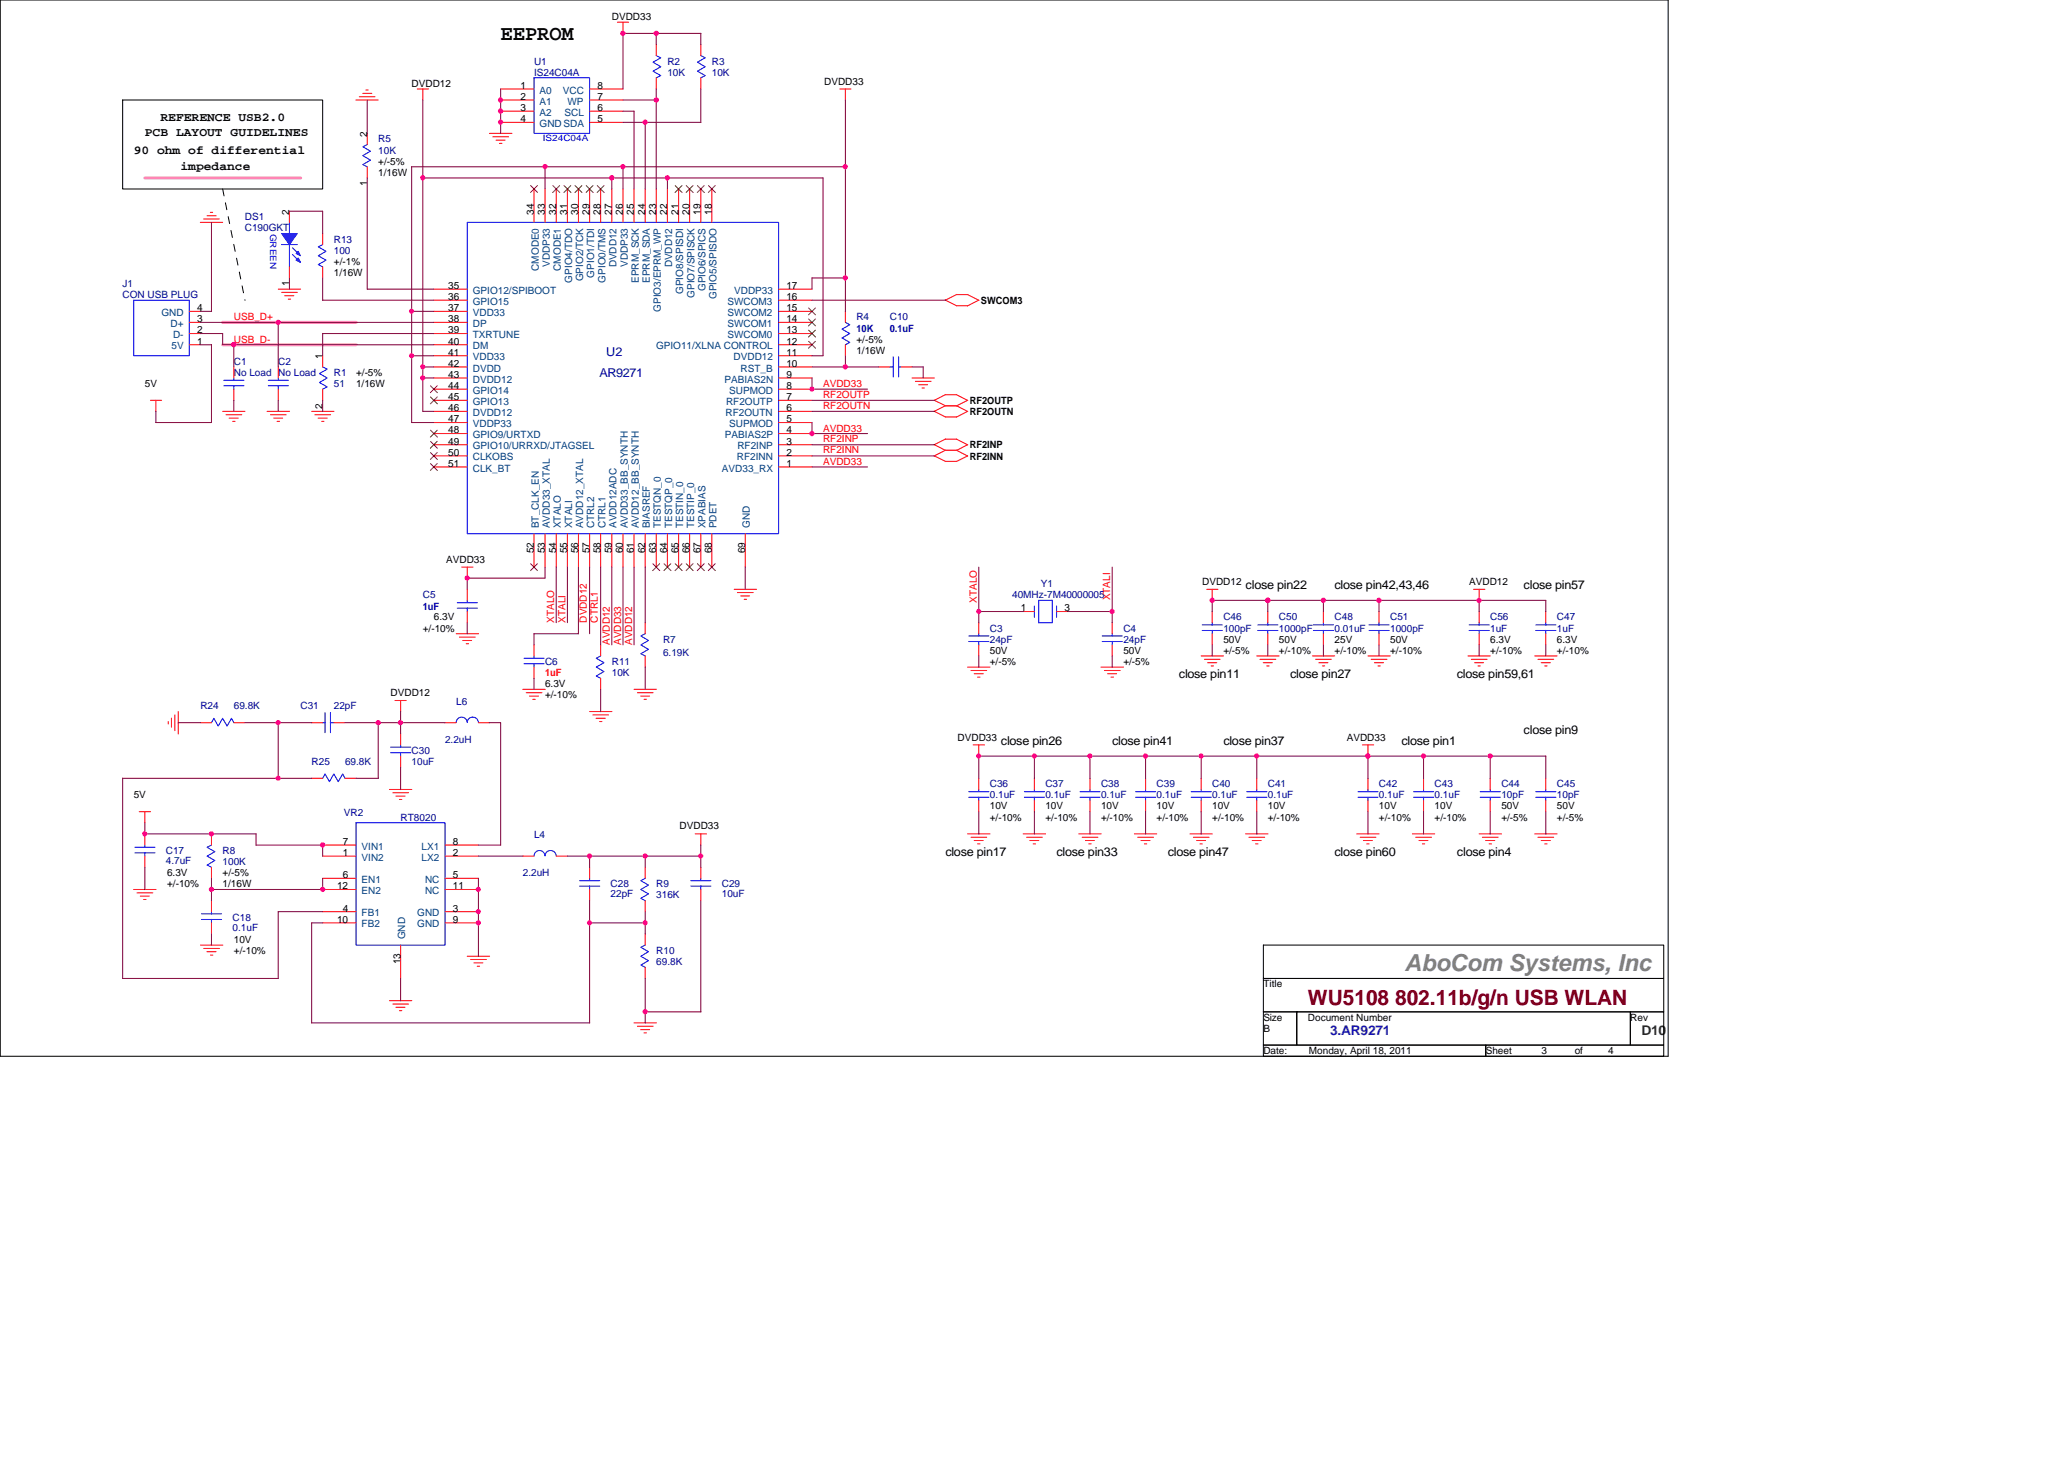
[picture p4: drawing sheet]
<svg xmlns="http://www.w3.org/2000/svg" width="297mm" height="210mm" viewBox="0 0 297 210" stroke-linecap="round" stroke-linejoin="round" font-family="sans-serif">
<path d="M0 0h240.1v152h-240.1zM17.6 14.4h28.8v12.8h-28.8zM181.8 136h57.6v4.8h-57.6zM181.8 140.8h57.6v4.8h-57.6zM181.8 145.6h4.8v4.8h-4.8zM181.8 150.4h32v1.6h-32zM186.6 145.6h48v4.8h-48zM213.8 150.4h25.6v1.6h-25.6zM234.6 145.6h4.8v4.8h-4.8z" fill="none" stroke="#000" stroke-width=".15"/>
<path d="M20.8 25.6h22.5M32 46.4h19.3M32 49.6h19.3" fill="none" stroke="#ff80ff" stroke-width=".47"/>
<path d="M32 27.2l3.3 16" fill="none" stroke="#000" stroke-width=".14" stroke-dasharray="1 1 1 1 1 1 1 1"/>
<g fill="none" stroke="#f00" stroke-width=".15">
<path d="M51.2 14.4h3.2M51.7 13.9h2.3M52.2 13.4h1.3M52.7 13h.3M52.8 19.2v1.6M60 12.8h1.7M60.9 12.8v1.6M70.4 19.2h3.3M70.9 19.7h2.3M72 12.8h4.9M72 14.4h4.9M72 16h4.9"/>
<path d="M72 17.6h4.9M84.9 12.8h4.8M84.9 14.4h4.8M84.9 16h4.8M84.9 17.6h4.8M88.9 3.2h1.6M89.7 3.2v1.6M94.4 6.4v1.6M94.4 11.2v1.6M100.9 6.4v1.6M100.9 11.2v1.6M120.9 12.8h1.6"/>
<path d="M121.7 12.8v1.6M28.8 32h3.2M29.3 31.5h2.3M29.8 31.1h1.3M30.3 30.6h.3M41.7 30.4v1.6M41.7 38.4v1.6M46.4 33.6v1.6M46.4 38.4v1.6M52.8 24v1.6M71.4 20.2h1.3M71.9 20.6h.3"/>
<path d="M76.9 27.2v4.8M78.4 27.2v4.8M80 27.2v4.8M81.7 27.2v4.8M83.2 27.2v4.8M84.9 27.2v4.8M86.4 27.2v4.8M88.1 27.2v4.8M89.7 27.2v4.8M91.2 27.2v4.8M92.9 27.2v4.8M94.4 27.2v4.8"/>
<path d="M96.1 27.2v4.8M97.7 27.2v4.8M99.2 27.2v4.8M100.9 27.2v4.8M102.4 27.2v4.8M21.7 57.6h1.6M22.4 57.6v1.6M27.2 49.6h1.6M27.2 48h1.6M27.2 46.4h1.6M27.2 44.8h1.6M32 59.2h3.3"/>
<path d="M32.5 59.7h2.3M33.7 52.8v1.6M33.7 56v1.6M38.4 59.2h3.3M38.9 59.7h2.3M40 41.6h3.3M40 52.8v1.6M40 56v1.6M40.5 42.1h2.3M41 42.6h1.3M41.5 43.1h.3M44.8 59.2h3.3"/>
<path d="M45.3 59.7h2.3M46.4 51.2v1.6M46.4 56v1.6M62.4 57.6h4.8M62.4 59.2h4.8M62.4 41.6h4.8M62.4 54.4h4.8M62.4 52.8h4.8M62.4 49.6h4.8M62.4 48h4.8M62.4 46.4h4.8M62.4 44.8h4.8"/>
<path d="M62.4 56h4.8M62.4 51.2h4.8M62.4 43.2h4.8M112.1 57.6h4.8M112.1 59.2h4.8M112.1 41.6h4.8M112.1 54.4h4.8M112.1 52.8h4.8M112.1 49.6h4.8M112.1 48h4.8M112.1 46.4h4.8M112.1 44.8h4.8"/>
<path d="M112.1 56h4.8M112.1 51.2h4.8M112.1 43.2h4.8M121.7 44.8v1.6M121.7 49.6v1.6M126.4 52.8h1.7M129.7 52.8h1.6M131.3 54.4h3.2M131.7 54.9h2.3M132.2 55.4h1.3M132.7 55.8h.3M134.4 59.2l1.7 .8"/>
<path d="M134.4 57.6l1.7 .8-1.7 .8M136 43.2l1.6 .8h1.7M136 58.4h1.7M136.1 56.8h1.6M136.1 56.8l-1.7 .8M137.7 58.4l1.6 .8M137.7 42.4h1.6M137.7 56.8l1.6 .8M137.7 42.4l-1.6 .8M139.3 59.2l-1.7 .8h-1.6M139.3 42.4l1.6 .8M139.3 57.6l-1.7 .8"/>
<path d="M140.9 43.2l-1.7 .8M33 60.2h1.3M33.5 60.6h.3M39.4 60.2h1.3M39.9 60.6h.3M45.8 60.2h1.3M46.3 60.6h.3M62.4 65.6h4.8M62.4 64h4.8M62.4 62.4h4.8M62.4 60.8h4.8M62.4 67.2h4.8"/>
<path d="M76.9 76.8v4.8M78.4 76.8v4.8M80 76.8v4.8M81.7 76.8v4.8M83.2 76.8v4.8M84.9 76.8v4.8M86.4 76.8v4.8M88.1 76.8v4.8M89.7 76.8v4.8M91.2 76.8v4.8M92.9 76.8v4.8M94.4 76.8v4.8"/>
<path d="M96.1 76.8v4.8M97.7 76.8v4.8M99.2 76.8v4.8M100.9 76.8v4.8M102.4 76.8v4.8M107.2 76.8v4.8M112.1 65.6h4.8M112.1 64h4.8M112.1 62.4h4.8M112.1 60.8h4.8M112.1 67.2h4.8M134.4 64l1.7 .8-1.7 .8"/>
<path d="M134.4 65.6l1.7 .8M136 64.8h1.7M136.1 63.2h1.6M136.1 63.2l-1.7 .8M137.7 63.2l1.6 .8M137.7 64.8l1.6 .8M139.3 64l-1.7 .8M139.3 65.6l-1.7 .8h-1.6M65.7 91.2h3.2M66.1 91.7h2.3M66.4 81.6h1.7M66.6 92.2h1.3"/>
<path d="M67.1 92.6h.3M67.2 81.6v1.6M67.2 84.8v1.6M67.2 88v1.6M75.2 99.2h3.3M75.7 99.7h2.3M76.9 92.8v1.6M76.9 96v1.6M86.4 92.8v1.6M86.4 97.6v1.6M91.2 99.2h3.3M91.7 99.7h2.3"/>
<path d="M92.9 89.6v1.6M92.9 94.4v1.6M105.7 84.8h3.2M106.1 85.3h2.3M106.6 85.8h1.3M107.1 86.3h.3M139.3 96h3.2M139.7 96.5h2.3M140.2 97h1.3M140.7 97.5h.3M140.9 89.6v1.6M140.9 92.8v1.6"/>
<path d="M147.3 88h1.6M152.1 88h1.6M158.5 96h3.2M158.9 96.5h2.3M159.4 97h1.3M159.9 97.5h.3M160.1 89.6v1.6M160.1 92.8v1.6M172.9 94.4h3.2M173.3 94.9h2.3M173.7 84.8h1.6M173.8 95.4h1.3"/>
<path d="M174.3 95.8h.3M174.5 88v1.6M174.5 91.2v1.6M174.5 84.8v1.6M180.9 94.4h3.2M181.3 94.9h2.3M181.8 95.4h1.3M182.3 95.8h.3M182.5 88v1.6M182.5 91.2v1.6M188.9 94.4h3.2M189.3 94.9h2.3"/>
<path d="M189.8 95.4h1.3M190.3 95.8h.3M190.5 88v1.6M190.5 91.2v1.6M196.9 94.4h3.2M197.3 94.9h2.3M197.8 95.4h1.3M198.3 95.8h.3M198.5 88v1.6M198.5 91.2v1.6M211.3 94.4h3.2M211.7 94.9h2.3"/>
<path d="M212.1 84.8h1.6M212.2 95.4h1.3M212.7 95.8h.3M212.9 84.8v1.6M212.9 88v1.6M212.9 91.2v1.6M220.9 94.4h3.2M221.3 94.9h2.3M221.8 95.4h1.3M222.3 95.8h.3M222.5 88v1.6M222.5 91.2v1.6"/>
<path d="M20 116.8h1.7M20.8 116.8v1.6M24.2 103.8v.4M24.7 103.4v1.2M25.2 102.9v2.3M25.7 102.4v3.2M28.8 104h1.6M33.7 104h1.5M44.8 104h1.6M44.8 112h1.6M48 104h1.7M49.7 112h1.5"/>
<path d="M56 113.6h3.3M56.5 114.1h2.3M56.9 100.8h1.6M57 114.6h1.3M57.5 115.1h.3M57.7 100.8v1.6M57.7 105.6v1.6M57.7 108.8v1.6M64 104h1.7M68.9 104h1.5M76.2 100.2h1.3M76.7 100.6h.3"/>
<path d="M84.9 102.4h3.2M85.3 102.9h2.3M85.8 103.4h1.3M86.3 103.8h.3M92.2 100.2h1.3M92.7 100.6h.3M140.1 107.2h1.6M140.9 107.2v1.6M140.9 112v1.6M140.9 115.2v1.6M148.9 112v1.6M148.9 115.2v1.6"/>
<path d="M156.9 112v1.6M156.9 115.2v1.6M164.9 112v1.6M164.9 115.2v1.6M172.9 112v1.6M172.9 115.2v1.6M180.9 112v1.6M180.9 115.2v1.6M196.1 107.2h1.6M196.9 107.2v1.6M196.9 112v1.6M196.9 115.2v1.6"/>
<path d="M204.9 112v1.6M204.9 115.2v1.6M214.5 112v1.6M214.5 115.2v1.6M222.5 112v1.6M222.5 115.2v1.6M19.2 128h3.3M19.7 128.5h2.3M20.2 129h1.3M20.7 129.5h.3M20.8 120v1.6M20.8 123.2v1.6"/>
<path d="M28.8 136h3.3M29.3 136.5h2.3M29.8 137h1.3M30.3 137.5h.3M30.4 120v1.6M30.4 124.8v1.6M30.4 129.6v1.6M30.4 132.8v1.6M46.4 128h4.8M46.4 123.2h4.8M46.4 131.2h4.8M46.4 126.4h4.8"/>
<path d="M46.4 121.6h4.8M46.4 132.8h4.8M57.7 136v4.8M64 128h4.9M64 123.2h4.9M64 131.2h4.9M64 126.4h4.9M64 121.6h4.9M64 132.8h4.9M67.2 137.6h3.3M67.7 138.1h2.3M68.2 138.6h1.3"/>
<path d="M68.7 139.1h.3M75.2 123.2h1.7M80 123.2h1.7M84.9 124.8v1.6M84.9 128v1.6M92.9 124.8v1.6M92.9 129.6v1.6M92.9 134.4v1.6M92.9 139.2v1.6M100.1 120h1.6M100.9 124.8v1.6M100.9 128v1.6"/>
<path d="M100.9 120v1.6M139.3 120h3.2M139.7 120.5h2.3M140.2 121h1.3M140.7 121.5h.3M147.3 120h3.2M147.7 120.5h2.3M148.2 121h1.3M148.7 121.5h.3M155.3 120h3.2M155.7 120.5h2.3M156.2 121h1.3"/>
<path d="M156.7 121.5h.3M163.3 120h3.2M163.7 120.5h2.3M164.2 121h1.3M164.7 121.5h.3M171.3 120h3.2M171.7 120.5h2.3M172.2 121h1.3M172.7 121.5h.3M179.3 120h3.2M179.7 120.5h2.3M180.2 121h1.3"/>
<path d="M180.7 121.5h.3M195.3 120h3.2M195.7 120.5h2.3M196.2 121h1.3M196.7 121.5h.3M203.3 120h3.2M203.7 120.5h2.3M204.2 121h1.3M204.7 121.5h.3M212.9 120h3.2M213.3 120.5h2.3M213.8 121h1.3"/>
<path d="M214.3 121.5h.3M220.9 120h3.2M221.3 120.5h2.3M221.8 121h1.3M222.3 121.5h.3M56 144h3.3M56.5 144.5h2.3M57 145h1.3M57.5 145.5h.3M91.2 147.2h3.3M91.7 147.7h2.3M92.2 148.2h1.3"/>
<path d="M92.7 148.7h.3"/>
</g>
<g fill="none" stroke="#00f" stroke-width=".15">
<path d="M76.9 11.2h8v8h-8zM94.4 8l.7 .3-1.1 .7 1.1 .6-1.1 .6 1.1 .7-.7 .3M100.9 8l.6 .3-1.1 .7 1.1 .6-1.1 .6 1.1 .7-.6 .3M40.5 35.2h2.3M41.7 32v1.6M41.7 35.2v3.2M42.1 35.7l1 .9M42.1 36.6l1 1M46.4 35.2l-.6 .3 1.1 .7-1.1 .6 1.1 .6-1.1 .7 .6 .3M52.8 20.8l-.6 .3 1.1 .7-1.1 .6 1.1 .7-1.1 .6 .6 .3M67.2 32h44.9v44.8h-44.9zM19.2 43.2h8v8h-8z"/>
<path d="M32.2 55.5h2.9M32.2 54.7h2.9M33.7 54.4v.4M33.7 55.5v.5M38.6 55.5h2.9M38.6 54.7h2.9M40 54.4v.4M40 55.5v.5M46.4 52.8l.7 .3-1.1 .7 1.1 .6-1.1 .7 1.1 .6-.7 .3M121.7 46.4l.6 .3-1.1 .7 1.1 .6-1.1 .6 1.1 .7-.6 .3M128.1 52.8h.5M128.5 51.4v2.9"/>
<path d="M129.3 52.8h.4M129.3 51.4v2.9M65.8 87.5h2.9M65.8 86.7h2.9M67.2 86.4v.4M67.2 87.5v.5M75.4 95.5h2.9M75.4 94.7h2.9M76.9 94.4v.4M76.9 95.5v.5M86.4 94.4l-.6 .3 1.1 .7-1.1 .6 1.1 .6-1.1 .7 .6 .3M92.9 91.2l-.7 .3 1.1 .7-1.1 .6 1.1 .7-1.1 .6 .7 .3"/>
<path d="M139.4 92.3h2.9M139.4 91.5h2.9M140.9 91.2v.3M140.9 92.3v.5M148.9 87.2v1.6M149.5 89.6h1.9v-3.2h-1.9v3.2M152.1 87.2v1.6M158.6 92.3h2.9M158.6 91.5h2.9M160.1 91.2v.3M160.1 92.3v.5M173 90.7h2.9"/>
<path d="M173 89.9h2.9M174.5 89.6v.4M174.5 90.7v.5M181 90.7h2.9M181 89.9h2.9M182.5 89.6v.4M182.5 90.7v.5M189 90.7h2.9M189 89.9h2.9M190.5 89.6v.4M190.5 90.7v.5M197 90.7h2.9"/>
<path d="M197 89.9h2.9M198.5 89.6v.4M198.5 90.7v.5M211.4 90.7h2.9M211.4 89.9h2.9M212.9 89.6v.4M212.9 90.7v.5M221 90.7h2.9M221 89.9h2.9M222.5 89.6v.4M222.5 90.7v.5M30.4 104l.4-.6 .6 1.1 .6-1.1 .7 1.1 .6-1.1 .4 .6"/>
<path d="M46.4 112l.4-.6 .6 1.1 .6-1.1 .7 1.1 .6-1.1 .4 .6M46.4 104h.4M46.8 102.6v2.9M47.5 104h.5M47.6 102.6v2.9M51.2 118.4h12.8v17.6h-12.8zM56.2 108.3h2.9M56.2 107.5h2.9M57.7 107.2v.3M57.7 108.3v.5M65.7 104a.79 .79 0 0 1 .7-.8 .79 .79 0 0 1 .8 .8 .8 .8 0 0 1 .8-.8 .8 .8 0 0 1 .9 .8M139.4 114.7h2.9"/>
<path d="M139.4 113.9h2.9M140.9 113.6v.4M140.9 114.7v.5M147.4 114.7h2.9M147.4 113.9h2.9M148.9 113.6v.4M148.9 114.7v.5M155.4 114.7h2.9M155.4 113.9h2.9M156.9 113.6v.4M156.9 114.7v.5M163.4 114.7h2.9"/>
<path d="M163.4 113.9h2.9M164.9 113.6v.4M164.9 114.7v.5M171.4 114.7h2.9M171.4 113.9h2.9M172.9 113.6v.4M172.9 114.7v.5M179.4 114.7h2.9M179.4 113.9h2.9M180.9 113.6v.4M180.9 114.7v.5M195.4 114.7h2.9"/>
<path d="M195.4 113.9h2.9M196.9 113.6v.4M196.9 114.7v.5M203.4 114.7h2.9M203.4 113.9h2.9M204.9 113.6v.4M204.9 114.7v.5M213 114.7h2.9M213 113.9h2.9M214.5 113.6v.4M214.5 114.7v.5M221 114.7h2.9"/>
<path d="M221 113.9h2.9M222.5 113.6v.4M222.5 114.7v.5M19.4 122.7h2.9M19.4 121.9h2.9M20.8 121.6v.4M20.8 122.7v.5M29 132.3h2.9M29 131.5h2.9M30.4 121.6l-.6 .3 1.1 .7-1.1 .6 1.1 .6-1.1 .7 .6 .3M30.4 131.2v.4M30.4 132.3v.5"/>
<path d="M76.9 123.2a.79 .79 0 0 1 .7-.8 .79 .79 0 0 1 .8 .8 .8 .8 0 0 1 .8-.8 .8 .8 0 0 1 .8 .8M83.4 127.5h2.9M83.4 126.7h2.9M84.9 126.4v.4M84.9 127.5v.5M92.9 126.4l-.7 .3 1.1 .7-1.1 .6 1.1 .7-1.1 .6 .7 .3M92.9 136l-.7 .3 1.1 .7-1.1 .6 1.1 .7-1.1 .6 .7 .3M99.4 127.5h2.9M99.4 126.7h2.9M100.9 126.4v.4M100.9 127.5v.5"/>
</g>
<g fill="#00f" stroke="#00f" stroke-width=".15">
<path d="M40.5 33.6h2.3l-1.1 1.6z" fill-rule="evenodd"/>
<path d="M42.9 37.1l.3 .7-.6-.4z" fill-rule="evenodd"/>
<path d="M42.9 36.2l.3 .6-.6-.3z" fill-rule="evenodd"/>
</g>
<g fill="none" stroke="#804000" stroke-width=".14">
<path d="M76.4 26.7l1 1M77.3 26.7l-1 1M79.6 26.7l1 1M80.5 26.7l-1 1M81.2 26.7l1 1M82.1 26.7l-1 1M82.8 26.7l1 1M83.7 26.7l-1 1M84.4 26.7l1 1M85.3 26.7l-1 1M86 26.7l.9 1M86.9 26.7l-1 1"/>
<path d="M97.2 26.7l1 1M98.1 26.7l-.9 1M98.8 26.7l1 1M99.7 26.7l-1 1M100.4 26.7l1 1M101.3 26.7l-1 1M102 26.7l1 1M102.9 26.7l-1 1M62 55.5l.9 1M62 57.1l.9 1M62.9 55.5l-1 1M62.9 57.1l-1 1"/>
<path d="M116.4 49.1l1 1M116.4 47.5l1 1M116.4 44.3l1 1M116.4 45.9l1 1M117.3 49.1l-1 1M117.3 47.5l-1 1M117.3 44.3l-1 1M117.3 45.9l-1 1M62 66.7l.9 1M62 63.5l.9 1M62 65.1l.9 1M62 61.9l.9 1"/>
<path d="M62.9 66.7l-1 1M62.9 63.5l-1 1M62.9 65.1l-1 1M62.9 61.9l-1 1M76.4 81.1l1 1M77.3 81.1l-1 1M94 81.1l1 1M94.9 81.1l-1 1M95.6 81.1l1 1M96.5 81.1l-1 1M97.2 81.1l1 1M98.1 81.1l-.9 1"/>
<path d="M98.8 81.1l1 1M99.7 81.1l-1 1M100.4 81.1l1 1M101.3 81.1l-1 1M102 81.1l1 1M102.9 81.1l-1 1"/>
</g>
<g fill="none" stroke="#800040" stroke-width=".15">
<path d="M52.8 14.4v4.8M60.9 14.4v44.8h1.5M72 12.8v6.4M89.7 14.4h4.8M89.7 17.6h11.2M89.7 16h1.6M91.2 16v11.2M92.9 17.6v9.6M94.4 4.8v1.6M94.4 12.8v14.4M100.9 12.8v4.8M100.9 4.8v1.6"/>
<path d="M100.9 4.8h-11.2v8M121.7 14.4v30.4M30.4 32v12.8M41.6 30.4h4.8v3.2M52.9 25.6v16h9.6M59.2 24h62.5M59.2 24v36.8M78.4 24v3.2M88.1 25.6v1.6M89.7 24v3.2M96.1 25.6v1.6M116.9 40v1.6"/>
<path d="M118.4 25.6h-57.6M118.4 25.6v25.6h-1.6M22.4 59.2v1.6M28.8 49.6h1.6M28.8 48h3.2v1.6M28.8 44.8h1.7M30.4 49.6v11.2h-8M33.7 57.6v1.6M33.7 49.6v3.2M40 57.6v1.6M40 46.4v6.4M41.7 40v1.6"/>
<path d="M46.4 48h16M46.4 43.2h16M46.4 57.6v1.6M46.4 40v3.2M46.4 48v3.2M59.2 44.8h3.2M59.2 51.2h3.2M60.8 52.8h1.6M60.8 54.4h1.6M62.4 49.6h-30.4M62.4 46.4h-33.6M116.8 56h8.1"/>
<path d="M116.9 52.8h9.6M116.9 59.2h17.6M116.9 57.6h17.6M116.9 43.2h19.2M116.9 54.4v1.6M116.9 40h4.8M121.7 51.2v1.6M131.2 52.8h1.7M132.9 52.8v1.6M59.2 60.8h3.2M116.8 62.4h8.1M116.8 67.2h8.1"/>
<path d="M116.9 64h17.6M116.9 60.8v1.6M116.9 65.6h17.6M67.2 89.6v1.6M67.2 83.2v1.6M76.8 91.2h6.4M76.9 97.6v1.6M76.9 91.2v1.6M78.4 81.6v1.6h-11.2M80 81.6v8M81.7 81.6v8M83.2 81.6v9.6"/>
<path d="M84.9 81.6v9.6M86.4 81.6v11.2M86.4 99.2v3.2M88.1 81.6v11.2M89.7 81.6v11.2M91.2 81.6v11.2M92.9 96v3.2M92.9 81.6v8M107.2 81.6v3.2M140.9 81.6v8M140.9 94.4v1.6M140.9 88h6.4"/>
<path d="M153.7 88h6.4M160.1 94.4v1.6M160.1 81.6v8M174.5 92.8v1.6M182.5 92.8v1.6M182.5 86.4v1.6M190.5 92.8v1.6M190.5 86.4v1.6M198.5 92.8v1.6M198.5 86.4v1.6M212.9 86.4v1.6M212.9 92.8v1.6"/>
<path d="M222.5 92.8v1.6M222.5 86.4v1.6M222.5 86.4h-48v1.6M20.8 118.4v1.6h16.1M25.6 104h3.2M35.2 104h9.7M40 104v8M44.8 112h-27.2v28.8M49.7 104h14.4M51.2 112h3.3M54.4 104v8M57.7 102.4v3.2"/>
<path d="M57.7 110.4v3.2M70.4 104h1.6M72 104v17.6h-3.1M140.9 116.8v3.2M148.9 108.8v3.2M148.9 116.8v3.2M156.9 116.8v3.2M156.9 108.8v3.2M164.9 116.8v3.2M164.9 108.8v3.2M172.9 116.8v3.2M172.9 108.8v3.2"/>
<path d="M180.9 116.8v3.2M180.9 108.8v3.2M196.9 108.8v3.2M196.9 116.8v3.2M204.9 116.8v3.2M204.9 108.8v3.2M214.5 116.8v3.2M214.5 108.8v3.2M222.5 116.8v3.2M222.5 108.8v3.2M222.5 108.8h-81.6v3.2M20.8 124.8v3.2"/>
<path d="M30.4 126.4v3.2M30.4 134.4v1.6M30.4 128h16.1M36.8 121.6h9.6v1.6M36.8 120v1.6M40 131.2h6.4M40 131.2v9.6M46.4 126.4v1.6M46.5 132.8h-1.7v14.4h40.1M68.9 126.4v11.2M68.9 123.2h6.4M81.7 123.2h19.2"/>
<path d="M84.9 123.2v1.6M84.9 129.6v17.6M84.9 132.8h8M92.9 123.2v1.6M92.9 131.2v3.2M100.9 121.6v3.2M100.9 129.6v16M17.6 140.8h22.4M57.7 140.8v3.2M92.9 140.8v6.4M92.9 145.6h8"/>
</g>
<g fill="#f0f" stroke="#f0f" stroke-width=".15">
<circle cx="198.5" cy="86.4" r=".32"/>
<circle cx="174.4" cy="86.4" r=".32"/>
<circle cx="182.5" cy="86.4" r=".32"/>
<circle cx="60.8" cy="54.4" r=".32"/>
<circle cx="92.8" cy="17.6" r=".32"/>
<circle cx="140.8" cy="88" r=".31"/>
<circle cx="60.8" cy="52.8" r=".31"/>
<circle cx="72" cy="14.4" r=".32"/>
<circle cx="72" cy="16" r=".31"/>
<circle cx="160" cy="88" r=".31"/>
<circle cx="212.9" cy="86.4" r=".32"/>
<circle cx="33.6" cy="49.6" r=".32"/>
<circle cx="88" cy="25.6" r=".32"/>
<circle cx="116.8" cy="56" r=".31"/>
<circle cx="94.4" cy="14.4" r=".32"/>
<circle cx="96" cy="25.6" r=".32"/>
<circle cx="116.8" cy="62.4" r=".32"/>
<circle cx="190.5" cy="86.4" r=".32"/>
<circle cx="60.8" cy="25.6" r=".32"/>
<circle cx="89.6" cy="24" r=".31"/>
<circle cx="67.2" cy="83.2" r=".31"/>
<circle cx="46.4" cy="121.6" r=".32"/>
<circle cx="20.8" cy="120" r=".31"/>
<circle cx="30.4" cy="120" r=".31"/>
<circle cx="30.4" cy="128" r=".31"/>
<circle cx="46.4" cy="128" r=".31"/>
<circle cx="68.8" cy="132.8" r=".31"/>
<circle cx="84.8" cy="132.8" r=".31"/>
<circle cx="92.8" cy="132.8" r=".31"/>
<circle cx="54.4" cy="104" r=".31"/>
<circle cx="40" cy="104" r=".31"/>
<circle cx="40" cy="112" r=".31"/>
<circle cx="57.6" cy="104" r=".31"/>
<circle cx="156.8" cy="108.8" r=".31"/>
<circle cx="204.9" cy="108.8" r=".31"/>
<circle cx="40" cy="46.4" r=".32"/>
<circle cx="68.8" cy="131.2" r=".31"/>
<circle cx="92.8" cy="145.6" r=".32"/>
<circle cx="68.8" cy="128" r=".31"/>
<circle cx="72" cy="17.6" r=".32"/>
<circle cx="89.6" cy="4.8" r=".31"/>
<circle cx="94.4" cy="4.8" r=".31"/>
<circle cx="59.2" cy="51.2" r=".31"/>
<circle cx="59.2" cy="44.8" r=".31"/>
<circle cx="172.9" cy="108.8" r=".31"/>
<circle cx="92.8" cy="123.2" r=".31"/>
<circle cx="78.4" cy="24" r=".31"/>
<circle cx="121.6" cy="24" r=".31"/>
<circle cx="121.6" cy="40" r=".31"/>
<circle cx="180.9" cy="108.8" r=".31"/>
<circle cx="196.9" cy="108.8" r=".31"/>
<circle cx="100.8" cy="123.2" r=".31"/>
<circle cx="121.6" cy="52.8" r=".31"/>
<circle cx="214.5" cy="108.8" r=".31"/>
<circle cx="140.8" cy="108.8" r=".31"/>
<circle cx="148.8" cy="108.8" r=".31"/>
<circle cx="164.9" cy="108.8" r=".31"/>
<circle cx="84.8" cy="123.2" r=".31"/>
</g>
<text font-size="3.4" fill="#808080" x="202.1" y="139.8">AboCom Systems, Inc</text>
<text font-size="3" x="72" y="5.8">EEPROM</text>
<text font-size="3" fill="#800000" x="188.2" y="144.6">WU5108 802.11b/g/n USB WLAN</text>
<text font-size="1.9" fill="#400080" x="191.4" y="149">3.AR9271</text>
<text font-size="1.9" fill="#008000" x="236.2" y="149">D10</text>
<g font-size="1.8">
<text x="23.1" y="17.4">REFERENCE USB2.0</text>
<text x="19.2" y="22.2">90 ohm of differential</text>
<text x="20.8" y="19.6">PCB LAYOUT GUIDELINES</text>
<text x="26" y="24.4">impedance</text>
<text x="179.3" y="84.8">close pin22</text>
<text x="192.1" y="84.8">close pin42,43,46</text>
<text x="219.3" y="84.8">close pin57</text>
<text x="169.7" y="97.6">close pin11</text>
<text x="185.7" y="97.6">close pin27</text>
<text x="209.7" y="97.6">close pin59,61</text>
<text x="144.1" y="107.2">close pin26</text>
<text x="160.1" y="107.2">close pin41</text>
<text x="176.1" y="107.2">close pin37</text>
<text x="201.7" y="107.2">close pin1</text>
<text x="219.3" y="105.6">close pin9</text>
<text x="136.1" y="123.2">close pin17</text>
<text x="152.1" y="123.2">close pin33</text>
<text x="168.1" y="123.2">close pin47</text>
<text x="192.1" y="123.2">close pin60</text>
<text x="209.7" y="123.2">close pin4</text>
</g>
<g font-size="1.8" fill="#000080">
<text x="87.2" y="51.2">U2</text>
<text x="86.3" y="54.2">AR9271</text>
</g>
<g font-size="1.4">
<text x="88" y="2.9">DVDD33</text>
<text x="59.2" y="12.5">DVDD12</text>
<text x="74.9" y="12.8">1</text>
<text x="74.9" y="14.4">2</text>
<text x="74.9" y="16">3</text>
<text x="74.9" y="17.6">4</text>
<text x="86" y="17.6">5</text>
<text x="86" y="16">6</text>
<text x="86" y="14.4">7</text>
<text x="86" y="12.8">8</text>
<text x="118.6" y="12.2">DVDD33</text>
<text x="52.8" y="19.7" transform="rotate(-90 52.8 19.7)">2</text>
<text x="54.4" y="23.7">+/-5%</text>
<text x="52.8" y="26.8" transform="rotate(-90 52.8 26.8)">1</text>
<text x="54.4" y="25.3">1/16W</text>
<text x="41.6" y="30.9" transform="rotate(-90 41.6 30.9)">2</text>
<text x="76.8" y="30.9" transform="rotate(-90 76.8 30.9)">34</text>
<text x="78.4" y="30.9" transform="rotate(-90 78.4 30.9)">33</text>
<text x="80" y="30.9" transform="rotate(-90 80 30.9)">32</text>
<text x="81.6" y="30.9" transform="rotate(-90 81.6 30.9)">31</text>
<text x="83.2" y="30.9" transform="rotate(-90 83.2 30.9)">30</text>
<text x="84.8" y="30.9" transform="rotate(-90 84.8 30.9)">29</text>
<text x="86.4" y="30.9" transform="rotate(-90 86.4 30.9)">28</text>
<text x="88" y="30.9" transform="rotate(-90 88 30.9)">27</text>
<text x="89.6" y="30.9" transform="rotate(-90 89.6 30.9)">26</text>
<text x="91.2" y="30.9" transform="rotate(-90 91.2 30.9)">25</text>
<text x="92.8" y="30.9" transform="rotate(-90 92.8 30.9)">24</text>
<text x="94.4" y="30.9" transform="rotate(-90 94.4 30.9)">23</text>
<text x="96" y="30.9" transform="rotate(-90 96 30.9)">22</text>
<text x="97.6" y="30.9" transform="rotate(-90 97.6 30.9)">21</text>
<text x="99.2" y="30.9" transform="rotate(-90 99.2 30.9)">20</text>
<text x="100.8" y="30.9" transform="rotate(-90 100.8 30.9)">19</text>
<text x="102.4" y="30.9" transform="rotate(-90 102.4 30.9)">18</text>
<text x="41.6" y="41.2" transform="rotate(-90 41.6 41.2)">1</text>
<text x="48" y="38.1">+/-1%</text>
<text x="48" y="39.7">1/16W</text>
<text x="64.5" y="41.6">35</text>
<text x="113.2" y="41.6">17</text>
<text x="28.4" y="48">2</text>
<text x="28.4" y="46.4">3</text>
<text x="28.4" y="44.8">4</text>
<text x="64.5" y="43.2">36</text>
<text x="64.5" y="48">39</text>
<text x="64.5" y="46.4">38</text>
<text x="64.5" y="44.8">37</text>
<text x="113.2" y="48">13</text>
<text x="113.2" y="44.8">15</text>
<text x="113.2" y="46.4">14</text>
<text x="113.2" y="43.2">16</text>
<text x="141.2" y="43.7">SWCOM3</text>
<text x="28.4" y="49.6">1</text>
<text x="46.4" y="51.7" transform="rotate(-90 46.4 51.7)">1</text>
<text x="64.5" y="49.6">40</text>
<text x="64.5" y="51.2">41</text>
<text x="64.5" y="52.8">42</text>
<text x="113.2" y="49.6">12</text>
<text x="113.2" y="51.2">11</text>
<text x="113.2" y="52.8">10</text>
<text x="123.3" y="49.3">+/-5%</text>
<text x="123.3" y="50.9">1/16W</text>
<text x="20.8" y="55.7">5V</text>
<text x="46.4" y="58.8" transform="rotate(-90 46.4 58.8)">2</text>
<text x="51.2" y="54.1">+/-5%</text>
<text x="51.2" y="55.7">1/16W</text>
<text x="64.5" y="57.6">45</text>
<text x="64.5" y="59.2">46</text>
<text x="64.5" y="56">44</text>
<text x="64.5" y="54.4">43</text>
<text x="113.2" y="59.2">6</text>
<text x="113.2" y="57.6">7</text>
<text x="113.2" y="56">8</text>
<text x="113.2" y="54.4">9</text>
<text x="139.6" y="58.1">RF2OUTP</text>
<text x="139.6" y="59.7">RF2OUTN</text>
<text x="64.5" y="60.8">47</text>
<text x="64.5" y="64">49</text>
<text x="64.5" y="65.6">50</text>
<text x="64.5" y="62.4">48</text>
<text x="113.2" y="65.6">2</text>
<text x="113.2" y="64">3</text>
<text x="113.2" y="62.4">4</text>
<text x="113.2" y="60.8">5</text>
<text x="139.6" y="64.5">RF2INP</text>
<text x="64.5" y="67.2">51</text>
<text x="113.2" y="67.2">1</text>
<text x="139.6" y="66.1">RF2INN</text>
<text x="64.2" y="81">AVDD33</text>
<text x="76.8" y="79.6" transform="rotate(-90 76.8 79.6)">52</text>
<text x="78.4" y="79.6" transform="rotate(-90 78.4 79.6)">53</text>
<text x="80" y="79.6" transform="rotate(-90 80 79.6)">54</text>
<text x="81.6" y="79.6" transform="rotate(-90 81.6 79.6)">55</text>
<text x="83.2" y="79.6" transform="rotate(-90 83.2 79.6)">56</text>
<text x="84.8" y="79.6" transform="rotate(-90 84.8 79.6)">57</text>
<text x="86.4" y="79.6" transform="rotate(-90 86.4 79.6)">58</text>
<text x="88" y="79.6" transform="rotate(-90 88 79.6)">59</text>
<text x="89.6" y="79.6" transform="rotate(-90 89.6 79.6)">60</text>
<text x="91.2" y="79.6" transform="rotate(-90 91.2 79.6)">61</text>
<text x="92.8" y="79.6" transform="rotate(-90 92.8 79.6)">62</text>
<text x="94.4" y="79.6" transform="rotate(-90 94.4 79.6)">63</text>
<text x="96" y="79.6" transform="rotate(-90 96 79.6)">64</text>
<text x="97.6" y="79.6" transform="rotate(-90 97.6 79.6)">65</text>
<text x="99.2" y="79.6" transform="rotate(-90 99.2 79.6)">66</text>
<text x="100.8" y="79.6" transform="rotate(-90 100.8 79.6)">67</text>
<text x="102.4" y="79.6" transform="rotate(-90 102.4 79.6)">68</text>
<text x="107.2" y="79.6" transform="rotate(-90 107.2 79.6)">69</text>
<text x="62.4" y="89.3">6.3V</text>
<text x="146.9" y="88">1</text>
<text x="153.2" y="88">3</text>
<text x="173" y="84.2">DVDD12</text>
<text x="211.4" y="84.2">AVDD12</text>
<text x="60.9" y="90.9">+/-10%</text>
<text x="142.4" y="94.1">50V</text>
<text x="142.4" y="95.7">+/-5%</text>
<text x="161.7" y="94.1">50V</text>
<text x="161.7" y="95.7">+/-5%</text>
<text x="176.1" y="92.5">50V</text>
<text x="176.1" y="94.1">+/-5%</text>
<text x="184.1" y="92.5">50V</text>
<text x="184.1" y="94.1">+/-10%</text>
<text x="192.1" y="92.5">25V</text>
<text x="192.1" y="94.1">+/-10%</text>
<text x="200.1" y="92.5">50V</text>
<text x="200.1" y="94.1">+/-10%</text>
<text x="214.5" y="92.5">6.3V</text>
<text x="214.5" y="94.1">+/-10%</text>
<text x="224.1" y="92.5">6.3V</text>
<text x="224.1" y="94.1">+/-10%</text>
<text x="56.2" y="100.2">DVDD12</text>
<text x="78.4" y="98.9">6.3V</text>
<text x="78.4" y="100.5">+/-10%</text>
<text x="137.8" y="106.6">DVDD33</text>
<text x="193.8" y="106.6">AVDD33</text>
<text x="19.2" y="114.9">5V</text>
<text x="97.8" y="119.4">DVDD33</text>
<text x="142.4" y="116.5">10V</text>
<text x="142.4" y="118.1">+/-10%</text>
<text x="150.4" y="116.5">10V</text>
<text x="150.4" y="118.1">+/-10%</text>
<text x="158.5" y="116.5">10V</text>
<text x="158.5" y="118.1">+/-10%</text>
<text x="166.5" y="116.5">10V</text>
<text x="166.5" y="118.1">+/-10%</text>
<text x="174.5" y="116.5">10V</text>
<text x="174.5" y="118.1">+/-10%</text>
<text x="182.5" y="116.5">10V</text>
<text x="182.5" y="118.1">+/-10%</text>
<text x="198.5" y="116.5">10V</text>
<text x="198.5" y="118.1">+/-10%</text>
<text x="206.5" y="116.5">10V</text>
<text x="206.5" y="118.1">+/-10%</text>
<text x="216.1" y="116.5">50V</text>
<text x="216.1" y="118.1">+/-5%</text>
<text x="224.1" y="116.5">50V</text>
<text x="224.1" y="118.1">+/-5%</text>
<text x="49.3" y="123.2">1</text>
<text x="49.3" y="121.6">7</text>
<text x="65.2" y="123.2">2</text>
<text x="65.2" y="121.6">8</text>
<text x="24" y="127.7">+/-10%</text>
<text x="24" y="126.1">6.3V</text>
<text x="32" y="126.1">+/-5%</text>
<text x="32" y="127.7">1/16W</text>
<text x="48.5" y="128">12</text>
<text x="49.3" y="131.2">4</text>
<text x="49.3" y="126.4">6</text>
<text x="65.2" y="131.2">3</text>
<text x="65.2" y="126.4">5</text>
<text x="65.2" y="128">11</text>
<text x="33.7" y="137.3">+/-10%</text>
<text x="33.7" y="135.7">10V</text>
<text x="48.5" y="132.8">10</text>
<text x="65.2" y="132.8">9</text>
<text x="57.6" y="138.8" transform="rotate(-90 57.6 138.8)">13</text>
<text x="181.8" y="142.1">Title</text>
<text x="181.8" y="148.5">B</text>
<text x="181.8" y="146.9">Size</text>
<text x="188.2" y="146.9">Document Number</text>
<text x="234.6" y="146.9">Rev</text>
<text x="181.8" y="151.7">Date:</text>
<text x="188.4" y="151.7">Monday, April 18, 2011</text>
<text x="213.8" y="151.7">Sheet</text>
<text x="221.8" y="151.7">3</text>
<text x="226.6" y="151.7">of</text>
<text x="231.4" y="151.7">4</text>
</g>
<g font-size="1.4" fill="#000080">
<text x="76.9" y="9.3">U1</text>
<text x="76.9" y="10.9">IS24C04A</text>
<text x="96.1" y="9.3">R2</text>
<text x="96.1" y="10.9">10K</text>
<text x="102.4" y="9.3">R3</text>
<text x="102.4" y="10.9">10K</text>
<text x="54.4" y="20.5">R5</text>
<text x="54.4" y="22.1">10K</text>
<text x="35.2" y="31.7">DS1</text>
<text x="35.2" y="33.3">C190GKT</text>
<text x="48" y="34.9">R13</text>
<text x="17.6" y="41.3">J1</text>
<text x="48" y="36.5">100</text>
<text x="17.6" y="42.9">CON USB PLUG</text>
<text x="123.3" y="46.1">R4</text>
<text x="123.3" y="47.7">10K</text>
<text x="128.1" y="46.1">C10</text>
<text x="128.1" y="47.7">0.1uF</text>
<text x="33.7" y="52.5">C1</text>
<text x="40" y="52.5">C2</text>
<text x="33.7" y="54.1">No Load No Load</text>
<text x="48" y="54.1">R1</text>
<text x="48" y="55.7">51</text>
<text x="60.9" y="86.1">C5</text>
<text x="60.9" y="87.7">1uF</text>
<text x="145.7" y="86.1">40MHz-7M40000005</text>
<text x="149.8" y="84.5">Y1</text>
<text x="176.1" y="89.3">C46</text>
<text x="184.1" y="89.3">C50</text>
<text x="192.1" y="89.3">C48</text>
<text x="200.1" y="89.3">C51</text>
<text x="214.5" y="89.3">C56</text>
<text x="224.1" y="89.3">C47</text>
<text x="78.4" y="95.7">C6</text>
<text x="88" y="95.7">R11</text>
<text x="95.4" y="92.5">R7</text>
<text x="95.4" y="94.4">6.19K</text>
<text x="142.4" y="90.9">C3</text>
<text x="142.4" y="92.5">24pF</text>
<text x="161.7" y="90.9">C4</text>
<text x="161.7" y="92.5">24pF</text>
<text x="176.1" y="90.9">100pF</text>
<text x="184.1" y="90.9">1000pF</text>
<text x="192.1" y="90.9">0.01uF</text>
<text x="200.1" y="90.9">1000pF</text>
<text x="214.5" y="90.9">1uF</text>
<text x="224.1" y="90.9">1uF</text>
<text x="65.7" y="101.5">L6</text>
<text x="88" y="97.3">10K</text>
<text x="28.8" y="102.1">R24</text>
<text x="33.7" y="102.1">69.8K</text>
<text x="43.2" y="102.1">C31</text>
<text x="48" y="102.1">22pF</text>
<text x="64" y="106.9">2.2uH</text>
<text x="44.8" y="110.1">R25</text>
<text x="49.7" y="110.1">69.8K</text>
<text x="59.2" y="108.5">C30</text>
<text x="59.2" y="110.1">10uF</text>
<text x="142.4" y="113.3">C36</text>
<text x="150.4" y="113.3">C37</text>
<text x="158.5" y="113.3">C38</text>
<text x="166.5" y="113.3">C39</text>
<text x="174.5" y="113.3">C40</text>
<text x="182.5" y="113.3">C41</text>
<text x="198.5" y="113.3">C42</text>
<text x="206.5" y="113.3">C43</text>
<text x="216.1" y="113.3">C44</text>
<text x="224.1" y="113.3">C45</text>
<text x="49.5" y="117.5">VR2</text>
<text x="57.7" y="118.1">RT8020</text>
<text x="142.4" y="114.9">0.1uF</text>
<text x="150.4" y="114.9">0.1uF</text>
<text x="158.5" y="114.9">0.1uF</text>
<text x="166.5" y="114.9">0.1uF</text>
<text x="174.5" y="114.9">0.1uF</text>
<text x="182.5" y="114.9">0.1uF</text>
<text x="198.5" y="114.9">0.1uF</text>
<text x="206.5" y="114.9">0.1uF</text>
<text x="216.1" y="114.9">10pF</text>
<text x="224.1" y="114.9">10pF</text>
<text x="23.9" y="122.9">C17</text>
<text x="23.9" y="124.4">4.7uF</text>
<text x="32" y="122.9">R8</text>
<text x="32" y="124.5">100K</text>
<text x="76.9" y="120.7">L4</text>
<text x="75.2" y="126.1">2.2uH</text>
<text x="87.9" y="127.7">C28</text>
<text x="87.9" y="129.1">22pF</text>
<text x="94.4" y="127.7">R9</text>
<text x="94.4" y="129.3">316K</text>
<text x="103.9" y="127.7">C29</text>
<text x="103.9" y="129.1">10uF</text>
<text x="33.5" y="132.5">C18</text>
<text x="33.5" y="133.9">0.1uF</text>
<text x="94.4" y="137.3">R10</text>
<text x="94.4" y="138.9">69.8K</text>
</g>
<g font-size="1.4" fill="#004080">
<text x="77.7" y="13.5">A0</text>
<text x="77.7" y="15">A1</text>
<text x="77.7" y="16.7">A2</text>
<text x="81" y="13.5">VCC</text>
<text x="81.3" y="16.7">SCL</text>
<text x="81.7" y="15">WP</text>
<text x="77.7" y="18.3">GND SDA</text>
<text x="77.5" y="39" transform="rotate(-90 77.5 39)">CMODE0</text>
<text x="79.1" y="38.4" transform="rotate(-90 79.1 38.4)">VDDP33</text>
<text x="80.7" y="39" transform="rotate(-90 80.7 39)">CMODE1</text>
<text x="82.3" y="40.7" transform="rotate(-90 82.3 40.7)">GPIO4/TDO</text>
<text x="83.9" y="40.5" transform="rotate(-90 83.9 40.5)">GPIO2/TCK</text>
<text x="85.5" y="39.9" transform="rotate(-90 85.5 39.9)">GPIO1/TDI</text>
<text x="87.1" y="40.7" transform="rotate(-90 87.1 40.7)">GPIO0/TMS</text>
<text x="88.7" y="38.5" transform="rotate(-90 88.7 38.5)">DVDD12</text>
<text x="90.3" y="38.4" transform="rotate(-90 90.3 38.4)">VDDP33</text>
<text x="91.9" y="40.7" transform="rotate(-90 91.9 40.7)">EPRM_SCK</text>
<text x="93.5" y="40.7" transform="rotate(-90 93.5 40.7)">EPRM_SDA</text>
<text x="96.7" y="38.5" transform="rotate(-90 96.7 38.5)">DVDD12</text>
<text x="101.5" y="41.9" transform="rotate(-90 101.5 41.9)">GPIO6/SPICS</text>
<text x="23.2" y="45.5">GND</text>
<text x="24.6" y="47.1">D+</text>
<text x="68" y="42.3">GPIO12/SPIBOOT</text>
<text x="68" y="43.9">GPIO15</text>
<text x="68" y="47.1">DP</text>
<text x="68" y="45.5">VDD33</text>
<text x="95.1" y="44.9" transform="rotate(-90 95.1 44.9)">GPIO3/EPRM_WP</text>
<text x="98.3" y="42.3" transform="rotate(-90 98.3 42.3)">GPIO8/SPISDI</text>
<text x="99.9" y="42.9" transform="rotate(-90 99.9 42.9)">GPIO7/SPISCK</text>
<text x="103.1" y="43" transform="rotate(-90 103.1 43)">GPIO5/SPISDO</text>
<text x="104.7" y="45.5">SWCOM2</text>
<text x="104.7" y="47.1">SWCOM1</text>
<text x="104.7" y="43.9">SWCOM3</text>
<text x="105.7" y="42.3">VDDP33</text>
<text x="24.7" y="50.3">5V</text>
<text x="24.9" y="48.7">D-</text>
<text x="68" y="48.7">TXRTUNE</text>
<text x="68" y="50.3">DM</text>
<text x="68" y="51.9">VDD33</text>
<text x="68" y="53.5">DVDD</text>
<text x="94.4" y="50.3">GPIO11/XLNA CONTROL</text>
<text x="104.7" y="48.7">SWCOM0</text>
<text x="105.6" y="51.9">DVDD12</text>
<text x="106.6" y="53.5">RST_B</text>
<text x="68" y="58.3">GPIO13</text>
<text x="68" y="59.9">DVDD12</text>
<text x="68" y="56.7">GPIO14</text>
<text x="68" y="55.1">DVDD12</text>
<text x="104.2" y="55.1">PABIAS2N</text>
<text x="104.4" y="59.9">RF2OUTN</text>
<text x="104.5" y="58.3">RF2OUTP</text>
<text x="104.9" y="56.7">SUPMOD</text>
<text x="68" y="61.5">VDDP33</text>
<text x="68" y="64.7">GPIO10/URRXD/JTAGSEL</text>
<text x="68" y="63.1">GPIO9/URTXD</text>
<text x="104.3" y="63.1">PABIAS2P</text>
<text x="104.9" y="61.5">SUPMOD</text>
<text x="106.1" y="64.7">RF2INP</text>
<text x="68" y="66.3">CLKOBS</text>
<text x="68" y="67.9">CLK_BT</text>
<text x="103.9" y="67.9">AVD33_RX</text>
<text x="106" y="66.3">RF2INN</text>
<text x="77.5" y="76" transform="rotate(-90 77.5 76)">BT_CLK_EN</text>
<text x="79.1" y="76" transform="rotate(-90 79.1 76)">AVDD33_XTAL</text>
<text x="80.7" y="76" transform="rotate(-90 80.7 76)">XTALO</text>
<text x="82.3" y="76" transform="rotate(-90 82.3 76)">XTALI</text>
<text x="83.9" y="76" transform="rotate(-90 83.9 76)">AVDD12_XTAL</text>
<text x="85.5" y="76" transform="rotate(-90 85.5 76)">CTRL2</text>
<text x="87.1" y="76" transform="rotate(-90 87.1 76)">CTRL1</text>
<text x="88.7" y="76" transform="rotate(-90 88.7 76)">AVDD12ADC</text>
<text x="90.3" y="76" transform="rotate(-90 90.3 76)">AVDD33_BB_SYNTH</text>
<text x="91.9" y="76" transform="rotate(-90 91.9 76)">AVDD12_BB_SYNTH</text>
<text x="93.5" y="76" transform="rotate(-90 93.5 76)">BIASREF</text>
<text x="95.1" y="76" transform="rotate(-90 95.1 76)">TESTQN_0</text>
<text x="96.7" y="76" transform="rotate(-90 96.7 76)">TESTQP_0</text>
<text x="98.3" y="76" transform="rotate(-90 98.3 76)">TESTIN_0</text>
<text x="99.9" y="76" transform="rotate(-90 99.9 76)">TESTIP_0</text>
<text x="101.5" y="76" transform="rotate(-90 101.5 76)">XPABIAS</text>
<text x="103.1" y="76" transform="rotate(-90 103.1 76)">PDET</text>
<text x="107.9" y="76" transform="rotate(-90 107.9 76)">GND</text>
<text x="52" y="123.9">VIN2</text>
<text x="52" y="122.3">VIN1</text>
<text x="60.7" y="123.9">LX2</text>
<text x="60.7" y="122.3">LX1</text>
<text x="52" y="131.9">FB1</text>
<text x="52" y="127.1">EN1</text>
<text x="52" y="128.7">EN2</text>
<text x="60" y="131.9">GND</text>
<text x="61.2" y="127.1">NC</text>
<text x="61.2" y="128.7">NC</text>
<text x="52" y="133.5">FB2</text>
<text x="58.3" y="135.2" transform="rotate(-90 58.3 135.2)">GND</text>
<text x="60" y="133.5">GND</text>
</g>
<g font-size="1.4" fill="#f00">
<text x="33.7" y="46.1">USB_D+</text>
<text x="33.7" y="49.3">USB_D-</text>
<text x="118.4" y="57.3">RF2OUTP</text>
<text x="118.4" y="55.7">AVDD33</text>
<text x="118.4" y="58.9">RF2OUTN</text>
<text x="118.4" y="63.5">RF2INP</text>
<text x="118.4" y="65.1">RF2INN</text>
<text x="118.4" y="62.1">AVDD33</text>
<text x="118.4" y="66.9">AVDD33</text>
<text x="79.8" y="89.6" transform="rotate(-90 79.8 89.6)">XTALO</text>
<text x="81.4" y="89.6" transform="rotate(-90 81.4 89.6)">XTALI</text>
<text x="84.4" y="89.6" transform="rotate(-90 84.4 89.6)">DVDD12</text>
<text x="86" y="89.6" transform="rotate(-90 86 89.6)">CTRL1</text>
<text x="140.6" y="86.7" transform="rotate(-90 140.6 86.7)">XTALO</text>
<text x="159.8" y="86.4" transform="rotate(-90 159.8 86.4)">XTALI</text>
<text x="87.8" y="92.8" transform="rotate(-90 87.8 92.8)">AVDD12</text>
<text x="89.4" y="92.8" transform="rotate(-90 89.4 92.8)">AVDD33</text>
<text x="91" y="92.8" transform="rotate(-90 91 92.8)">AVDD12</text>
<text x="78.4" y="97.3">1uF</text>
</g>
<g font-size="1.3" fill="#00f">
<text x="78.1" y="20.3">IS24C04A</text>
<text x="38.9" y="33.6" transform="rotate(90 38.9 33.6)">GREEN</text>
</g>
</svg>
